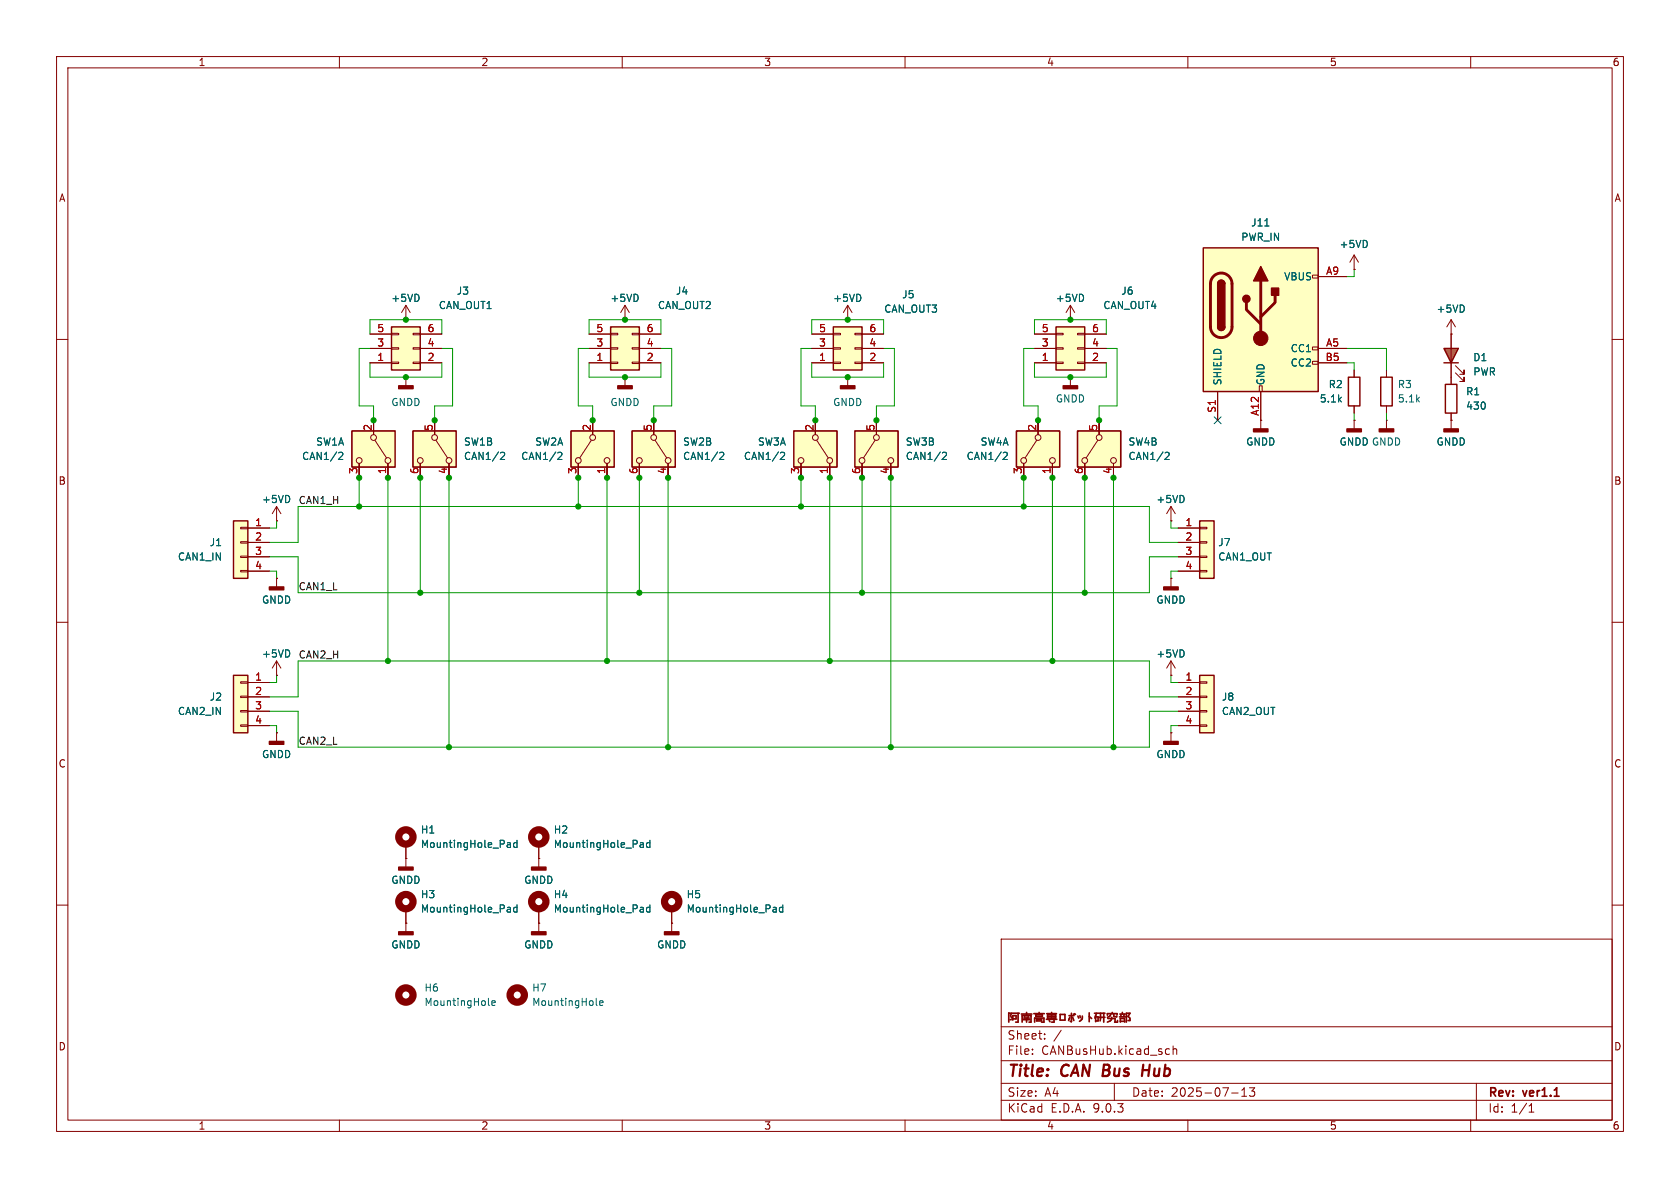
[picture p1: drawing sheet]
<svg xmlns="http://www.w3.org/2000/svg" width="297mm" height="210mm" viewBox="0 0 297 210" stroke-linecap="round" stroke-linejoin="round" font-family="sans-serif">
<g fill="none" stroke="#840000" stroke-width=".18">
<path d="M10 10h277v190h-277zM12 12h273v186h-273zM60 10v2M110 10v2M160 10v2M210 10v2M260 10v2M10 60h2M285 60h2M10 110h2M48.9 119.4h.1M48.9 116.8l.8 1.3"/>
<path d="M48.9 116.8l-.8 1.3M48.9 116.8v2.6M285 110h2M10 160h2M177 166h108v32h-108zM285 160h2M60 198v2M110 198v2M160 198v2M177 194.5h108M177 191.5h108M177 187.5h108"/>
<path d="M177 181.5h108M182.5 186.3v.1M182.5 185.5v.1M184.7 183.6v.1M184.7 182.8v.1M187.6 182.1l-1.3 2M197 191.5v3M206.3 185.4l.4 .1M206.7 186.3l-.4 .1M207.4 185.5l.2-.1 .4 .1v.9M207.4 184.9v1.5M210 198v2"/>
<path d="M217.7 193.2h1.2M219.5 193.8h.9M219.5 192.7l.5-.4v1.5M220.9 192.3h.9l-.5 .6 .4 .1v.7l-.2 .1h-.4l-.2-.1M260 198v2M261 191.5v6.5M270.3 196.6h.9M270.3 195.5l.4-.4v1.5"/>
</g>
<path d="M202 189.2h1.1M202.1 188.2l-.2 2" fill="none" stroke="#840000" stroke-width=".4"/>
<g fill="none" stroke="#840000" stroke-width=".3">
<path d="M178.3 179v1.7M178.3 179.1h.5l-.2 .4M178.7 179.6l.1 .4M179 179.1h1.2M180 179.1v1.6h-.4M180.6 179.3h1.8M181 180h1M181.1 179.7l.1 .1M181.5 179v.5M181.5 180v.7M181.8 179.7l-.1 .3M182.8 179.2h1.8"/>
<path d="M183.1 179.4h1.2v.3h-1.2zM183.7 179v.2M185.1 179.2h1.7M185.2 179.4h1.4v.6h-1.4zM185.2 179.7h1.4M185.9 179v1M186.3 180v.7h-.4M187.4 179.3h.9v1h-.9zM189 179.5h.8M189.1 179.8l-.2 .6M189.4 179.1v1.5l-.2-.1M189.6 179.8l.2 .6"/>
<path d="M189.8 179.3l.1 .1M190 179.2l.1 .1M190.6 179.6l.1 .4M190.9 179.5l.1 .4M191.3 179.6a.77 .77 0 0 1-.5 .9M192.6 179.7l.4 .3M192.6 179v1.6M193.5 179.1h.7M193.6 179.8h.5v.7h-.4M193.7 179.5v1.1M193.8 179.1l-.2 .9M194.3 179.8h1"/>
<path d="M194.3 179.1h1M194.6 179.1l-.1 1.4M195.1 179.1v1.6M196.4 179.2l-.3 .5-.3 .1M196.6 179.8l-.1 .5-.7 .4M196.6 179v.2M196.9 179.2v.5l.5 .1v-.2M197.5 179.4v-.2h-1.7v.3M197.9 179.8h1.1M198 179.3h.9M198.1 179.4l.1 .2M198.4 179v.3"/>
<path d="M198.8 179.3l-.2 .4M178.6 180.3h.2M179.1 180.1h.5v-.6h-.5v.8M180.7 180.7v-1.2h1.6v1.2h-.4M180.9 180.3h1.2M182.9 180.7v-.7h1.7v.7h-.5M183.3 180.2h.8v.3h-.8zM185 180.2h1.8M185.5 180.4l.1 .2M195.8 180h1.3v.7M197.6 180.4v.3h-.5M198.1 180.7v-.7h.7v.7"/>
<path d="M198.1 180.5h.7M199.4 180.4h.4l-.1-.5-.3-.2 .4-.6h-.7v1.6"/>
</g>
<path d="M41.3 119.4h2.5v10.1h-2.5z" fill="#ffffc2"/>
<path d="M41.3 119.4h2.5v10.1h-2.5z" fill="none" stroke="#840000" stroke-width=".25"/>
<path d="M42.5 120.5h1.3v.3h-1.3zM42.5 123.1h1.3v.2h-1.3zM42.5 125.6h1.3v.3h-1.3zM42.5 128.1h1.3v.3h-1.3zM43.8 120.7h3.8M43.8 123.2h3.8M43.8 125.7h3.8M43.8 128.3h3.8M48.9 129.5h.1M48.9 129.5v1.6" fill="none" stroke="#840000" stroke-width=".18"/>
<path d="M47.6 131.1h2.6v.5h-2.6z" fill="#840000" stroke="#840000" stroke-width=".25"/>
<path d="M212.1 119.4h2.5v10.1h-2.5z" fill="#ffffc2"/>
<path d="M212.1 119.4h2.5v10.1h-2.5z" fill="none" stroke="#840000" stroke-width=".25"/>
<path d="M110.5 66.7h.1M110.5 66.7v1.5M208.3 120.7h3.8M208.3 123.2h3.8M208.3 125.7h3.8M208.3 128.3h3.8M212.1 120.5h1.3v.3h-1.3zM212.1 123.1h1.3v.2h-1.3zM212.1 125.6h1.3v.3h-1.3zM212.1 128.1h1.3v.3h-1.3z" fill="none" stroke="#840000" stroke-width=".18"/>
<path d="M109.2 68.2h2.6v.5h-2.6z" fill="#840000" stroke="#840000" stroke-width=".25"/>
<path d="M73 76.2h7.6v6.4h-7.6z" fill="#ffffc2"/>
<g fill="none" stroke="#840000" stroke-width=".18">
<path d="M76.6 77.9l-2.1 3M76.8 74.3v2.5M74.3 81.9v2.6M79.4 81.9v2.6"/>
<circle cx="76.8" cy="77.3" r=".51"/>
<circle cx="74.3" cy="81.4" r=".51"/>
<circle cx="79.4" cy="81.4" r=".51"/>
</g>
<path d="M73 76.2h7.6v6.4h-7.6z" fill="none" stroke="#840000" stroke-width=".25"/>
<path d="M73 76.2h7.6v6.4h-7.6z" fill="#ffffc2"/>
<g fill="none" stroke="#840000" stroke-width=".18">
<path d="M71.8 56.5h.1M71.8 54v2.5M71.8 54l-.8 1.2M71.8 54l.7 1.2M71.8 66.7h.1M71.8 66.7v1.5M76.8 74.3v2.5M77.1 77.9l2 3M74.3 81.9v2.6M79.4 81.9v2.6M118.7 163.2h.1M118.7 163.2v1.5"/>
<circle cx="76.8" cy="77.3" r=".51"/>
<circle cx="74.3" cy="81.4" r=".51"/>
<circle cx="79.4" cy="81.4" r=".51"/>
</g>
<path d="M73 76.2h7.6v6.4h-7.6z" fill="none" stroke="#840000" stroke-width=".25"/>
<path d="M88.6 80h.4l.2 .3-.8 .9h.8" fill="none" stroke="#006464" stroke-width=".18"/>
<g fill="#840000" stroke="#840000" stroke-width=".25">
<path d="M70.5 68.2h2.5v.5h-2.5z"/>
<path d="M117.5 164.7h2.5v.5h-2.5z"/>
</g>
<path d="M69.2 57.8h5.1v7.6h-5.1z" fill="#ffffc2"/>
<path d="M69.2 57.8h5.1v7.6h-5.1z" fill="none" stroke="#840000" stroke-width=".25"/>
<g fill="none" stroke="#840000" stroke-width=".18">
<path d="M65.4 59.1h3.8M69.2 58.9h1.3v.3h-1.3zM73 58.9h1.3v.3h-1.3zM74.3 59.1h3.8M65.4 64.1h3.8M65.4 61.6h3.8M69.2 64h1.3v.3h-1.3zM69.2 61.5h1.3v.2h-1.3zM73 64h1.3v.3h-1.3zM73 61.5h1.3v.2h-1.3zM74.3 64.1h3.8M74.3 61.6h3.8"/>
<path d="M222.9 74.3h.1M222.9 74.3v1.5M71.8 163.2h.1M71.8 160.7v4"/>
</g>
<g fill="#840000" stroke="#840000" stroke-width=".25">
<path d="M221.6 75.8h2.6v.5h-2.6z"/>
<path d="M70.5 164.7h2.5v.5h-2.5z"/>
</g>
<g fill="none" stroke="#840000" stroke-width="1.3">
<circle cx="71.8" cy="159.4" r="1.27"/>
<circle cx="71.8" cy="175.9" r="1.27"/>
</g>
<path d="M91.4 160v1.2M86.3 177.6l.2 .1M87 177.3l.6-.1-.1-.2-.4-.1-.1 .2v.6h.5M89.8 160.4h.4l.1 .8M90.3 161.2h-.5M90.3 160.7l-.5 .1M91.4 160.4h-.4l-.2 .2 .1 .6h.5" fill="none" stroke="#006464" stroke-width=".18"/>
<path d="M190.5 76.2h7.6v6.4h-7.6z" fill="#ffffc2"/>
<g fill="none" stroke="#840000" stroke-width=".18">
<path d="M194.3 74.3v2.5M194.6 77.9l2 3M191.8 81.9v2.6M196.8 81.9v2.6"/>
<circle cx="194.3" cy="77.3" r=".51"/>
<circle cx="191.8" cy="81.4" r=".51"/>
<circle cx="196.9" cy="81.4" r=".51"/>
</g>
<path d="M190.5 76.2h7.6v6.4h-7.6z" fill="none" stroke="#840000" stroke-width=".25"/>
<path d="M206 80h.5l.2 .3-.8 .9h.8" fill="none" stroke="#006464" stroke-width=".18"/>
<path d="M190.5 76.2h7.6v6.4h-7.6z" fill="#ffffc2"/>
<g fill="none" stroke="#840000" stroke-width=".18">
<path d="M194.1 77.9l-2.1 3M194.3 74.3v2.5M191.8 81.9v2.6M196.8 81.9v2.6M71.8 151.8h.1M71.8 151.8v1.5"/>
<circle cx="194.3" cy="77.3" r=".51"/>
<circle cx="191.8" cy="81.4" r=".51"/>
<circle cx="196.9" cy="81.4" r=".51"/>
</g>
<path d="M190.5 76.2h7.6v6.4h-7.6z" fill="none" stroke="#840000" stroke-width=".25"/>
<path d="M70.5 153.3h2.5v.5h-2.5z" fill="#840000" stroke="#840000" stroke-width=".25"/>
<path d="M101 76.2h7.6v6.4h-7.6z" fill="#ffffc2"/>
<g fill="none" stroke="#840000" stroke-width=".18">
<path d="M104.8 74.3v2.5M105 77.9l2.1 3M102.2 81.9v2.6M107.3 81.9v2.6"/>
<circle cx="104.8" cy="77.3" r=".51"/>
<circle cx="102.2" cy="81.4" r=".51"/>
<circle cx="107.3" cy="81.4" r=".51"/>
</g>
<path d="M101 76.2h7.6v6.4h-7.6z" fill="none" stroke="#840000" stroke-width=".25"/>
<path d="M98.7 80h.4l.2 .3-.7 .9h.7" fill="none" stroke="#006464" stroke-width=".18"/>
<path d="M101 76.2h7.6v6.4h-7.6z" fill="#ffffc2"/>
<g fill="none" stroke="#840000" stroke-width=".18">
<path d="M256.5 59.1h.1M256.5 56.5l-.7 1.3M256.5 56.5l.8 1.3M256.5 56.5v2.6M104.5 77.9l-2 3M104.8 74.3v2.5M239.4 74.3h.1M239.4 74.3v1.5M245.1 74.3h.1M245.1 65.4v1.3M245.1 71.8v1.2M245.1 74.3v1.5"/>
<path d="M102.2 81.9v2.6M107.3 81.9v2.6M71.8 149.2v2.6M95.2 151.8h.1M95.2 151.8v1.5M95.2 163.2h.1M95.2 163.2v1.5"/>
<circle cx="104.8" cy="77.3" r=".51"/>
<circle cx="102.2" cy="81.4" r=".51"/>
<circle cx="107.3" cy="81.4" r=".51"/>
</g>
<path d="M101 76.2h7.6v6.4h-7.6zM244.1 66.7h2v5.1h-2z" fill="none" stroke="#840000" stroke-width=".25"/>
<g fill="#840000" stroke="#840000" stroke-width=".25">
<path d="M238.1 75.8h2.6v.5h-2.6z"/>
<path d="M243.8 75.8h2.6v.5h-2.6z"/>
<path d="M94 164.7h2.5v.5h-2.5z"/>
<path d="M94 153.3h2.5v.5h-2.5z"/>
</g>
<g fill="none" stroke="#840000" stroke-width="1.3">
<circle cx="71.8" cy="148" r="1.27"/>
<circle cx="91.4" cy="175.9" r="1.27"/>
</g>
<path d="M89.8 149h.4l.1 .8M90.3 149.7l-.5 .1M90.3 149.3h-.5M91.4 149h-.4l-.2 .2 .1 .5h.5M91.4 148.5v1.3M105.4 177.6l.2 .1M106 177.3l.6-.1-.1-.2-.3-.1-.2 .2 .1 .6h.4" fill="none" stroke="#006464" stroke-width=".18"/>
<path d="M151.1 76.2h7.6v6.4h-7.6z" fill="#ffffc2"/>
<g fill="none" stroke="#840000" stroke-width=".18">
<path d="M149.9 66.7h.1M149.9 66.7v1.5M154.9 74.3v2.5M155.2 77.9l2 3M152.4 81.9v2.6M157.5 81.9v2.6"/>
<circle cx="154.9" cy="77.3" r=".51"/>
<circle cx="152.4" cy="81.4" r=".51"/>
<circle cx="157.5" cy="81.4" r=".51"/>
</g>
<path d="M151.1 76.2h7.6v6.4h-7.6z" fill="none" stroke="#840000" stroke-width=".25"/>
<path d="M166.7 80h.4l.2 .3-.8 .9h.8" fill="none" stroke="#006464" stroke-width=".18"/>
<path d="M148.6 68.2h2.5v.5h-2.5z" fill="#840000" stroke="#840000" stroke-width=".25"/>
<path d="M151.1 76.2h7.6v6.4h-7.6z" fill="#ffffc2"/>
<g fill="none" stroke="#840000" stroke-width=".18">
<path d="M154.7 77.9l-2 3M154.9 74.3v2.5M152.4 81.9v2.6M157.5 81.9v2.6M95.2 149.2v2.6M95.2 160.7v2.5M118.7 160.7v2.5"/>
<circle cx="154.9" cy="77.3" r=".51"/>
<circle cx="152.4" cy="81.4" r=".51"/>
<circle cx="157.5" cy="81.4" r=".51"/>
</g>
<path d="M151.1 76.2h7.6v6.4h-7.6z" fill="none" stroke="#840000" stroke-width=".25"/>
<g fill="none" stroke="#840000" stroke-width="1.3">
<circle cx="95.2" cy="148" r="1.27"/>
<circle cx="95.2" cy="159.4" r="1.27"/>
<circle cx="118.7" cy="159.4" r="1.27"/>
</g>
<g fill="none" stroke="#006464" stroke-width=".18">
<path d="M113.3 149h.4v.8M113.7 149.7l-.4 .1M113.7 149.3h-.4M114.9 149h-.4l-.2 .2 .1 .5h.5M114.9 148.5v1.3M114.9 160v1.2M138.4 160v1.2M113.3 160.4h.4v.8M113.7 161.2h-.4M113.7 160.7l-.4 .1M114.9 160.4h-.4l-.2 .2 .1 .6h.5M136.8 160.4h.4v.8"/>
<path d="M137.2 161.2h-.4M137.2 160.7l-.4 .1M138.4 160.4h-.4l-.2 .2 .1 .6h.5"/>
</g>
<path d="M179.7 76.2h7.6v6.4h-7.6z" fill="#ffffc2"/>
<g fill="none" stroke="#840000" stroke-width=".18">
<path d="M183.5 74.3v2.5M183.8 77.9l2 3M181 81.9v2.6M186.1 81.9v2.6"/>
<circle cx="183.5" cy="77.3" r=".51"/>
<circle cx="181" cy="81.4" r=".51"/>
<circle cx="186.1" cy="81.4" r=".51"/>
</g>
<path d="M179.7 76.2h7.6v6.4h-7.6z" fill="none" stroke="#840000" stroke-width=".25"/>
<path d="M177.4 80h.4l.3 .3-.8 .9h.8" fill="none" stroke="#006464" stroke-width=".18"/>
<path d="M179.7 76.2h7.6v6.4h-7.6z" fill="#ffffc2"/>
<g fill="none" stroke="#840000" stroke-width=".18">
<path d="M149.9 56.5h.1M149.9 54l-.8 1.2M149.9 54l.7 1.2M149.9 54v2.5M183.3 77.9l-2.1 3M183.5 74.3v2.5M189.2 66.7h.1M189.2 66.7v1.5M181 81.9v2.6M186.1 81.9v2.6"/>
<circle cx="183.5" cy="77.3" r=".51"/>
<circle cx="181" cy="81.4" r=".51"/>
<circle cx="186.1" cy="81.4" r=".51"/>
</g>
<path d="M179.7 76.2h7.6v6.4h-7.6z" fill="none" stroke="#840000" stroke-width=".25"/>
<path d="M188 68.2h2.5v.5h-2.5z" fill="#840000" stroke="#840000" stroke-width=".25"/>
<path d="M147.3 57.8h5.1v7.6h-5.1z" fill="#ffffc2"/>
<path d="M147.3 57.8h5.1v7.6h-5.1z" fill="none" stroke="#840000" stroke-width=".25"/>
<path d="M143.5 59.1h3.8M147.3 58.9h1.3v.3h-1.3zM151.1 58.9h1.3v.3h-1.3zM152.4 59.1h3.8M143.5 64.1h3.8M143.5 61.6h3.8M147.3 64h1.3v.3h-1.3zM147.3 61.5h1.3v.2h-1.3zM151.1 64h1.3v.3h-1.3zM151.1 61.5h1.3v.2h-1.3zM152.4 64.1h3.8M152.4 61.6h3.8" fill="none" stroke="#840000" stroke-width=".18"/>
<path d="M140.3 76.2h7.7v6.4h-7.7z" fill="#ffffc2"/>
<g fill="none" stroke="#840000" stroke-width=".18">
<path d="M189.2 56.5h.1M189.2 54l-.7 1.2M189.2 54l.8 1.2M189.2 54v2.5M143.9 77.9l-2 3M144.1 74.3v2.5M141.6 81.9v2.6M146.7 81.9v2.6"/>
<circle cx="144.1" cy="77.3" r=".51"/>
<circle cx="141.6" cy="81.4" r=".51"/>
<circle cx="146.7" cy="81.4" r=".51"/>
</g>
<path d="M140.3 76.2h7.7v6.4h-7.7z" fill="none" stroke="#840000" stroke-width=".25"/>
<path d="M186.7 57.8h5.1v7.6h-5.1z" fill="#ffffc2"/>
<path d="M186.7 57.8h5.1v7.6h-5.1z" fill="none" stroke="#840000" stroke-width=".25"/>
<path d="M182.9 59.1h3.8M186.7 58.9h1.3v.3h-1.3zM190.5 58.9h1.3v.3h-1.3zM191.8 59.1h3.8M182.9 64.1h3.8M182.9 61.6h3.8M186.7 64h1.3v.3h-1.3zM186.7 61.5h1.3v.2h-1.3zM190.5 64h1.3v.3h-1.3zM190.5 61.5h1.3v.2h-1.3zM191.8 64.1h3.8M191.8 61.6h3.8" fill="none" stroke="#840000" stroke-width=".18"/>
<path d="M140.3 76.2h7.7v6.4h-7.7z" fill="#ffffc2"/>
<g fill="none" stroke="#840000" stroke-width=".18">
<path d="M144.1 74.3v2.5M144.4 77.9l2 3M141.6 81.9v2.6M146.7 81.9v2.6"/>
<circle cx="144.1" cy="77.3" r=".51"/>
<circle cx="141.6" cy="81.4" r=".51"/>
<circle cx="146.7" cy="81.4" r=".51"/>
</g>
<path d="M140.3 76.2h7.7v6.4h-7.7z" fill="none" stroke="#840000" stroke-width=".25"/>
<path d="M138 80h.5l.2 .3-.8 .9h.8" fill="none" stroke="#006464" stroke-width=".18"/>
<path d="M62.2 76.2h7.6v6.4h-7.6z" fill="#ffffc2"/>
<g fill="none" stroke="#840000" stroke-width=".18">
<path d="M65.8 77.9l-2 3M66 74.3v2.5M63.5 81.9v2.6M68.6 81.9v2.6"/>
<circle cx="66" cy="77.3" r=".51"/>
<circle cx="63.5" cy="81.4" r=".51"/>
<circle cx="68.6" cy="81.4" r=".51"/>
</g>
<path d="M62.2 76.2h7.6v6.4h-7.6z" fill="none" stroke="#840000" stroke-width=".25"/>
<path d="M62.2 76.2h7.6v6.4h-7.6z" fill="#ffffc2"/>
<g fill="none" stroke="#840000" stroke-width=".18">
<path d="M66 74.3v2.5M66.3 77.9l2 3M63.5 81.9v2.6M68.6 81.9v2.6"/>
<circle cx="66" cy="77.3" r=".51"/>
<circle cx="63.5" cy="81.4" r=".51"/>
<circle cx="68.6" cy="81.4" r=".51"/>
</g>
<path d="M62.2 76.2h7.6v6.4h-7.6z" fill="none" stroke="#840000" stroke-width=".25"/>
<path d="M59.9 80h.5l.2 .3-.8 .9h.8" fill="none" stroke="#006464" stroke-width=".18"/>
<path d="M111.8 76.2h7.6v6.4h-7.6z" fill="#ffffc2"/>
<g fill="none" stroke="#840000" stroke-width=".18">
<path d="M110.5 56.5h.1M110.5 54l-.8 1.2M110.5 54l.8 1.2M110.5 54v2.5M115.3 77.9l-2 3M115.6 74.3v2.5M113 81.9v2.6M118.1 81.9v2.6"/>
<circle cx="115.6" cy="77.3" r=".51"/>
<circle cx="113" cy="81.4" r=".51"/>
<circle cx="118.1" cy="81.4" r=".51"/>
</g>
<path d="M111.8 76.2h7.6v6.4h-7.6z" fill="none" stroke="#840000" stroke-width=".25"/>
<path d="M107.9 57.8h5.1v7.6h-5.1z" fill="#ffffc2"/>
<path d="M107.9 57.8h5.1v7.6h-5.1zM238.4 66.7h2v5.1h-2z" fill="none" stroke="#840000" stroke-width=".25"/>
<g fill="none" stroke="#840000" stroke-width=".18">
<path d="M104.1 59.1h3.8M107.9 58.9h1.3v.3h-1.3zM111.8 58.9h1.2v.3h-1.2zM113 59.1h3.8M104.1 64.1h3.8M104.1 61.6h3.8M107.9 64h1.3v.3h-1.3zM107.9 61.5h1.3v.2h-1.3zM111.8 64h1.2v.3h-1.2zM111.8 61.5h1.2v.2h-1.2zM113 64.1h3.8M113 61.6h3.8"/>
<path d="M239.4 65.4v1.3M239.4 71.8v1.2"/>
</g>
<path d="M41.3 92.1h2.5v10.1h-2.5z" fill="#ffffc2"/>
<path d="M41.3 92.1h2.5v10.1h-2.5z" fill="none" stroke="#840000" stroke-width=".25"/>
<g fill="none" stroke="#840000" stroke-width=".18">
<path d="M239.4 47.6h.1M239.4 45.1l-.8 1.3M239.4 45.1l.8 1.3M239.4 45.1v2.5M42.5 93.2h1.3v.3h-1.3zM42.5 95.8h1.3v.2h-1.3zM42.5 98.3h1.3v.3h-1.3zM43.8 93.3h3.8M43.8 95.9h3.8M43.8 98.4h3.8M48.9 92.1h.1M48.9 89.5l.8 1.3"/>
<path d="M48.9 89.5l-.8 1.3M48.9 89.5v2.6M42.5 100.8h1.3v.3h-1.3zM43.8 101h3.8"/>
</g>
<path d="M212.7 43.8h20.3v25.4h-20.3z" fill="#ffffc2"/>
<path d="M232 48.6h1v.5h-1zM233 48.9h5.1M215.3 69.2v5.1M222.6 68.2h.5v1h-.5zM222.9 69.2v5.1M232 61.3h1v.5h-1zM232 63.9h1v.5h-1zM233 61.6h5.1M233 64.1h5.1M256.5 74.3h.1M256.5 66.7v1.2M256.5 73v2.8" fill="none" stroke="#840000" stroke-width=".18"/>
<path d="M212.7 43.8h20.3v25.4h-20.3zM215.3 50.2a.64 .64 0 0 1 .6-.7 .64 .64 0 0 1 .6 .7M215.3 57.8a.64 .64 0 0 0 .6 .6 .64 .64 0 0 0 .6-.6M255.5 67.9h2.1v5.1h-2.1z" fill="none" stroke="#840000" stroke-width=".25"/>
<path d="M214.5 48.8a1.9 1.9 0 0 1 2.1-.4 1.9 1.9 0 0 1 1.2 1.8v7.6a1.91 1.91 0 0 1-1.9 1.9 1.91 1.91 0 0 1-1.9-1.9v-7.8l.2-.6zM220.3 53.5v1.2l2.6 2.6M222.9 49.7v10.1M225.4 52.2v1.3l-2.5 2.5" fill="none" stroke="#840000" stroke-width=".51"/>
<g fill="#840000" stroke="#840000" stroke-width=".25">
<path d="M215.3 50.2h1.2v7.6h-1.2z"/>
<path d="M215.4 49.7a.64 .64 0 0 1 .7-.1 .64 .64 0 0 1 .4 .6h-1.2z"/>
<path d="M215.3 57.8h1.2a.64 .64 0 0 1-.6 .6 .64 .64 0 0 1-.6-.6z"/>
<path d="M222.9 47.1l1.3 2.6h-2.6z"/>
<path d="M224.8 50.9h1.3v1.3h-1.3z"/>
<path d="M255.3 75.8h2.5v.5h-2.5z"/>
<circle cx="220.3" cy="52.8" r=".63"/>
</g>
<circle cx="222.9" cy="59.8" r="1.27" fill="#840000" stroke="#840000" stroke-width=".18"/>
<path d="M223.6 39.9h.7" fill="none" stroke="#006464" stroke-width=".18"/>
<path d="M111.8 76.2h7.6v6.4h-7.6z" fill="#ffffc2"/>
<g fill="none" stroke="#840000" stroke-width=".18">
<path d="M115.6 74.3v2.5M115.8 77.9l2.1 3M113 81.9v2.6M118.1 81.9v2.6"/>
<circle cx="115.6" cy="77.3" r=".51"/>
<circle cx="113" cy="81.4" r=".51"/>
<circle cx="118.1" cy="81.4" r=".51"/>
</g>
<path d="M111.8 76.2h7.6v6.4h-7.6z" fill="none" stroke="#840000" stroke-width=".25"/>
<path d="M127.3 80h.4l.3 .3-.8 .9h.8" fill="none" stroke="#006464" stroke-width=".18"/>
<path d="M255.3 61.6h2.5l-1.3 2.5z" fill="#ee7800"/>
<path d="M256.5 59.1v7.6M257.3 65.9l1.5 1.5v-.7v.7h-.7M257.3 64.6l1.5 1.6v-.8v.8h-.7M207 102.2h.1M207 119.4h.1M207 102.2v1.6M207 116.8v2.6M207 116.8l-.8 1.3M207 116.8l.8 1.3M207 129.5h.1M207 129.5v1.6" fill="none" stroke="#840000" stroke-width=".18"/>
<path d="M255.3 61.6h2.5l-1.3 2.5zM255.3 64.1h2.5" fill="none" stroke="#840000" stroke-width=".25"/>
<g fill="#840000" stroke="#840000" stroke-width=".25">
<path d="M205.7 103.8h2.6v.5h-2.6z"/>
<path d="M205.7 131.1h2.6v.5h-2.6z"/>
</g>
<path d="M212.1 92.1h2.5v10.1h-2.5z" fill="#ffffc2"/>
<path d="M212.1 92.1h2.5v10.1h-2.5z" fill="none" stroke="#840000" stroke-width=".25"/>
<g fill="none" stroke="#840000" stroke-width=".18">
<path d="M65.4 59.1h3.8M71.8 56.5h.1M74.3 59.1h3.8M104.1 59.1h3.8M110.5 56.5h.1M113 59.1h3.8M143.5 59.1h3.8M149.9 56.5h.1M152.4 59.1h3.8M182.9 59.1h3.8M189.2 56.5h.1M191.8 59.1h3.8"/>
<path d="M233 48.9h5.1M239.4 47.6h.1M256.5 59.1h.1M256.5 59.1v2.5M65.4 64.1h3.8M65.4 61.6h3.8M66 74.3v2.5M74.3 64.1h3.8M74.3 61.6h3.8M76.8 74.3v2.5M104.1 64.1h3.8M104.1 61.6h3.8"/>
<path d="M104.8 74.3v2.5M113 64.1h3.8M113 61.6h3.8M115.6 74.3v2.5M143.5 64.1h3.8M143.5 61.6h3.8M144.1 74.3v2.5M152.4 64.1h3.8M152.4 61.6h3.8M154.9 74.3v2.5M182.9 64.1h3.8M182.9 61.6h3.8"/>
<path d="M183.5 74.3v2.5M191.8 64.1h3.8M191.8 61.6h3.8M194.3 74.3v2.5M215.3 69.2v5.1M222.9 74.3h.1M222.9 69.2v5.1M233 64.1h5.1M233 61.6h5.1M239.4 74.3h.1M239.4 65.4v1.3M239.4 71.8v1.2"/>
<path d="M256.5 74.3h.1M256.5 64.1v3.8M256.5 73v1.3M43.8 93.3h3.8M43.8 95.9h3.8M43.8 98.4h3.8M48.9 92.1h.1M63.5 81.9v2.6M68.6 81.9v2.6M74.3 81.9v2.6M79.4 81.9v2.6M102.2 81.9v2.6"/>
<path d="M107.3 81.9v2.6M113 81.9v2.6M118.1 81.9v2.6M141.6 81.9v2.6M146.7 81.9v2.6M152.4 81.9v2.6M157.5 81.9v2.6M181 81.9v2.6M186.1 81.9v2.6M191.8 81.9v2.6M196.8 81.9v2.6M207 92.1h.1"/>
<path d="M207 89.5l-.8 1.3M207 89.5l.8 1.3M207 89.5v2.6M208.3 93.3h3.8M208.3 95.9h3.8M208.3 98.4h3.8M212.1 93.2h1.3v.3h-1.3zM212.1 95.8h1.3v.2h-1.3zM212.1 98.3h1.3v.3h-1.3zM43.8 101h3.8M48.9 102.2h.1M48.9 119.4h.1"/>
<path d="M48.9 102.2v1.6M207 102.2h.1M207 119.4h.1M208.3 101h3.8M212.1 100.8h1.3v.3h-1.3zM43.8 120.7h3.8M43.8 123.2h3.8M43.8 125.7h3.8M43.8 128.3h3.8M48.9 129.5h.1M207 129.5h.1M208.3 120.7h3.8"/>
<path d="M208.3 123.2h3.8M208.3 125.7h3.8M208.3 128.3h3.8M71.8 151.8h.1M71.8 149.2v2.6M95.2 151.8h.1M95.2 149.2v2.6M71.8 163.2h.1M71.8 160.7v2.5M95.2 163.2h.1M95.2 160.7v2.5M118.7 163.2h.1"/>
<path d="M118.7 160.7v2.5"/>
</g>
<path d="M47.6 103.8h2.6v.5h-2.6z" fill="#840000" stroke="#840000" stroke-width=".25"/>
<g fill="none" stroke="#009600" stroke-width=".18">
<path d="M65.4 59.1v-2.6h12.7v2.6M104.1 59.1v-2.6h12.7v2.6M143.5 59.1v-2.6h12.7v2.6M182.9 59.1v-2.6h12.7v2.6M239.4 47.6v1.3h-1.3M65.4 64.1v2.6h12.7v-2.6M65.4 61.6h-1.9v10.2h2.5v2.5M78.1 61.6h1.9v10.2h-3.2v2.5M104.1 64.1v2.6h12.7v-2.6M104.1 61.6h-1.9v10.2h2.6v2.5M116.8 61.6h1.9v10.2h-3.1v2.5M143.5 64.1v2.6h12.7v-2.6"/>
<path d="M143.5 61.6h-1.9v10.2h2.5v2.5M156.2 61.6h1.9v10.2h-3.2v2.5M182.9 64.1v2.6h12.7v-2.6M182.9 61.6h-1.9v10.2h2.5v2.5M195.6 61.6h1.9v10.2h-3.2v2.5M238.1 61.6h7v3.8M238.1 64.1h1.3v1.3M239.4 73v1.3M245.1 73v1.3M47.6 95.9h5.1v-6.4h150.5v6.4h5.1M47.6 98.4h5.1v6.4h150.5v-6.4h5.1M48.9 92.1v1.2h-1.3"/>
<path d="M63.5 84.5v5M68.6 84.5v32.3M74.3 84.5v20.3M79.4 84.5v47.6M102.2 84.5v5M107.3 84.5v32.3M113 84.5v20.3M118.1 84.5v47.6M141.6 84.5v5M146.7 84.5v32.3M152.4 84.5v20.3M157.5 84.5v47.6"/>
<path d="M181 84.5v5M186.1 84.5v32.3M191.8 84.5v20.3M196.8 84.5v47.6M207 92.1v1.2h1.3M47.6 101h1.3v1.2M48.9 119.4v1.3h-1.3M207 119.4v1.3h1.3M208.3 101h-1.3v1.2M47.6 123.2h5.1v-6.4h150.5v6.4h5.1M47.6 125.7h5.1v6.4h150.5v-6.4h5.1M47.6 128.3h1.3v1.2"/>
<path d="M208.3 128.3h-1.3v1.2"/>
</g>
<path d="M214.7 73.7l1.2 1.2M215.9 73.7l-1.2 1.2" fill="none" stroke="#000084" stroke-width=".18"/>
<g fill="none" stroke="#006464" stroke-width=".18">
<path d="M223.6 39.9h.7M59.9 80h.5l.2 .3-.8 .9h.8M88.6 80h.4l.2 .3-.8 .9h.8M98.7 80h.4l.2 .3-.7 .9h.7M127.3 80h.4l.3 .3-.8 .9h.8M138 80h.5l.2 .3-.8 .9h.8M166.7 80h.4l.2 .3-.8 .9h.8M177.4 80h.4l.3 .3-.8 .9h.8M206 80h.5l.2 .3-.8 .9h.8M89.8 149h.4l.1 .8M90.3 149.7l-.5 .1M90.3 149.3h-.5"/>
<path d="M91.4 148.5v1.3M91.4 160v1.2M91.4 149h-.4l-.2 .2 .1 .5h.5M113.3 149h.4v.8M113.7 149.7l-.4 .1M113.7 149.3h-.4M114.9 149h-.4l-.2 .2 .1 .5h.5M114.9 148.5v1.3M114.9 160v1.2M138.4 160v1.2M89.8 160.4h.4l.1 .8M90.3 161.2h-.5"/>
<path d="M90.3 160.7l-.5 .1M91.4 160.4h-.4l-.2 .2 .1 .6h.5M113.3 160.4h.4v.8M113.7 161.2h-.4M113.7 160.7l-.4 .1M114.9 160.4h-.4l-.2 .2 .1 .6h.5M136.8 160.4h.4v.8M137.2 161.2h-.4M137.2 160.7l-.4 .1M138.4 160.4h-.4l-.2 .2 .1 .6h.5"/>
</g>
<g fill="#009600" stroke="#009600" stroke-width=".18">
<circle cx="110.5" cy="66.7" r=".46"/>
<circle cx="113" cy="84.5" r=".46"/>
<circle cx="118.1" cy="84.5" r=".46"/>
<circle cx="107.3" cy="84.5" r=".46"/>
<circle cx="110.5" cy="56.5" r=".46"/>
<circle cx="115.6" cy="74.3" r=".46"/>
<circle cx="104.8" cy="74.3" r=".46"/>
<circle cx="157.5" cy="132.1" r=".46"/>
<circle cx="146.7" cy="116.8" r=".46"/>
<circle cx="152.4" cy="104.8" r=".46"/>
<circle cx="152.4" cy="84.5" r=".46"/>
<circle cx="146.7" cy="84.5" r=".46"/>
<circle cx="157.5" cy="84.5" r=".46"/>
<circle cx="141.6" cy="84.5" r=".46"/>
<circle cx="186.1" cy="116.8" r=".46"/>
<circle cx="196.8" cy="132.1" r=".46"/>
<circle cx="191.8" cy="104.8" r=".46"/>
<circle cx="154.9" cy="74.3" r=".46"/>
<circle cx="144.1" cy="74.3" r=".46"/>
<circle cx="66" cy="74.3" r=".46"/>
<circle cx="68.6" cy="84.5" r=".46"/>
<circle cx="79.4" cy="84.5" r=".46"/>
<circle cx="102.2" cy="89.5" r=".46"/>
<circle cx="63.5" cy="89.5" r=".46"/>
<circle cx="102.2" cy="84.5" r=".46"/>
<circle cx="63.5" cy="84.5" r=".46"/>
<circle cx="189.2" cy="56.5" r=".46"/>
<circle cx="196.8" cy="84.5" r=".46"/>
<circle cx="194.3" cy="74.3" r=".46"/>
<circle cx="183.5" cy="74.3" r=".46"/>
<circle cx="189.2" cy="66.7" r=".46"/>
<circle cx="186.1" cy="84.5" r=".46"/>
<circle cx="191.8" cy="84.5" r=".46"/>
<circle cx="181" cy="84.5" r=".46"/>
<circle cx="181" cy="89.5" r=".46"/>
<circle cx="74.3" cy="84.5" r=".46"/>
<circle cx="76.8" cy="74.3" r=".46"/>
<circle cx="71.8" cy="56.5" r=".46"/>
<circle cx="71.8" cy="66.7" r=".46"/>
<circle cx="74.3" cy="104.8" r=".46"/>
<circle cx="68.6" cy="116.8" r=".46"/>
<circle cx="79.4" cy="132.1" r=".46"/>
<circle cx="107.3" cy="116.8" r=".46"/>
<circle cx="113" cy="104.8" r=".46"/>
<circle cx="118.1" cy="132.1" r=".46"/>
<circle cx="149.9" cy="56.5" r=".46"/>
<circle cx="149.9" cy="66.7" r=".46"/>
<circle cx="141.6" cy="89.5" r=".46"/>
</g>
<g font-size="2.8" fill="#840000">
<text x="178" y="190.9">Title:</text>
<text x="187.7" y="190.9">CAN Bus</text>
<text x="203.5" y="190.9">Hub</text>
</g>
<g font-size="2.1" fill="#840000">
<text x="178" y="184">Sheet:</text>
<text x="178" y="186.7">File:</text>
<text x="184.1" y="186.7">CANBusHub.kicad_sch</text>
<text x="178" y="196.9">KiCad</text>
<text x="178" y="194.1">Size:</text>
<text x="184.7" y="194.1">A4</text>
<text x="185.7" y="196.9">E.D.A.</text>
<text x="193.3" y="196.9">9.0.3</text>
<text x="200" y="194.1">Date:</text>
<text x="207" y="194.1">2025-07-13</text>
<text x="263" y="194.3">Rev:</text>
<text x="263" y="196.9">Id:</text>
<text x="267.1" y="196.9">1/1</text>
<text x="269.4" y="194.3">ver1.1</text>
</g>
<g font-size="1.8" fill="#840000">
<text x="35" y="11.9">1</text>
<text x="85" y="11.9">2</text>
<text x="135" y="11.9">3</text>
<text x="185" y="11.9">4</text>
<text x="235" y="11.9">5</text>
<text x="285" y="11.9">6</text>
<text x="10.3" y="35.9">A</text>
<text x="285.3" y="35.9">A</text>
<text x="10.3" y="85.9">B</text>
<text x="285.3" y="85.9">B</text>
<text x="10.3" y="135.9">C</text>
<text x="285.3" y="135.9">C</text>
<text x="10.3" y="185.9">D</text>
<text x="285.3" y="185.9">D</text>
<text x="35" y="199.9">1</text>
<text x="85" y="199.9">2</text>
<text x="135" y="199.9">3</text>
<text x="185" y="199.9">4</text>
<text x="235" y="199.9">5</text>
<text x="285" y="199.9">6</text>
</g>
<g font-size="1.8" fill="#006464">
<text x="221.1" y="40.2">J11</text>
<text x="219.3" y="42.8">PWR_IN</text>
<text x="236.7" y="44">+5VD</text>
<text x="69.1" y="53.6">+5VD</text>
<text x="80.7" y="52.3">J3</text>
<text x="107.8" y="53.6">+5VD</text>
<text x="119.4" y="52.3">J4</text>
<text x="147.2" y="53.6">+5VD</text>
<text x="159.4" y="52.9">J5</text>
<text x="186.6" y="53.6">+5VD</text>
<text x="198.1" y="52.3">J6</text>
<text x="226.9" y="49.8">VBUS</text>
<text x="77.5" y="54.8">CAN_OUT1</text>
<text x="116.2" y="54.8">CAN_OUT2</text>
<text x="156.2" y="55.5">CAN_OUT3</text>
<text x="195" y="54.8">CAN_OUT4</text>
<text x="253.9" y="55.5">+5VD</text>
<text x="228.1" y="62.5">CC1</text>
<text x="228.1" y="65">CC2</text>
<text x="260.4" y="64">D1</text>
<text x="69.1" y="72">GNDD</text>
<text x="107.8" y="72">GNDD</text>
<text x="147.2" y="72">GNDD</text>
<text x="186.6" y="71.3">GNDD</text>
<text x="216.1" y="68.2" transform="rotate(-90 216.1 68.2)">SHIELD</text>
<text x="223.7" y="68.2" transform="rotate(-90 223.7 68.2)">GND</text>
<text x="233.2" y="71.3">5.1k</text>
<text x="234.8" y="68.8">R2</text>
<text x="247" y="68.8">R3</text>
<text x="247" y="71.3">5.1k</text>
<text x="259.1" y="70.1">R1</text>
<text x="260.4" y="66.6">PWR</text>
<text x="259.1" y="72.6">430</text>
<text x="53.3" y="81.5">CAN1/2</text>
<text x="55.8" y="79">SW1A</text>
<text x="81.9" y="79">SW1B</text>
<text x="81.9" y="81.5">CAN1/2</text>
<text x="92" y="81.5">CAN1/2</text>
<text x="94.5" y="79">SW2A</text>
<text x="120.7" y="79">SW2B</text>
<text x="120.7" y="81.5">CAN1/2</text>
<text x="131.4" y="81.5">CAN1/2</text>
<text x="133.9" y="79">SW3A</text>
<text x="160" y="79">SW3B</text>
<text x="160" y="81.5">CAN1/2</text>
<text x="170.8" y="81.5">CAN1/2</text>
<text x="173.3" y="79">SW4A</text>
<text x="199.4" y="79">SW4B</text>
<text x="199.4" y="81.5">CAN1/2</text>
<text x="220.2" y="79">GNDD</text>
<text x="236.7" y="79">GNDD GNDD</text>
<text x="236.7" y="79">GNDD</text>
<text x="253.9" y="79">GNDD</text>
<text x="46.2" y="89.1">+5VD</text>
<text x="204.3" y="89.1">+5VD</text>
<text x="31.4" y="99.3">CAN1_IN</text>
<text x="37" y="96.7">J1</text>
<text x="215.3" y="96.7">J7</text>
<text x="215.3" y="99.3">CAN1_OUT</text>
<text x="46.2" y="106.9">GNDD</text>
<text x="204.3" y="106.9">GNDD</text>
<text x="46.2" y="116.4">+5VD</text>
<text x="204.3" y="116.4">+5VD</text>
<text x="37" y="124.1">J2</text>
<text x="215.9" y="124.1">J8</text>
<text x="31.4" y="126.6">CAN2_IN</text>
<text x="215.9" y="126.6">CAN2_OUT</text>
<text x="46.2" y="134.2">GNDD</text>
<text x="204.3" y="134.2">GNDD</text>
<text x="74.3" y="147.5">H1</text>
<text x="97.8" y="147.5">H2</text>
<text x="74.3" y="150.1">MountingHole_Pad</text>
<text x="97.8" y="150.1">MountingHole_Pad</text>
<text x="69.1" y="156.4">GNDD</text>
<text x="74.3" y="159">H3</text>
<text x="74.3" y="161.5">MountingHole_Pad</text>
<text x="92.6" y="156.4">GNDD</text>
<text x="97.8" y="159">H4</text>
<text x="97.8" y="161.5">MountingHole_Pad</text>
<text x="121.3" y="159">H5</text>
<text x="121.3" y="161.5">MountingHole_Pad</text>
<text x="69.1" y="167.9">GNDD</text>
<text x="92.6" y="167.9">GNDD</text>
<text x="116.1" y="167.9">GNDD</text>
<text x="74.9" y="175.5">H6</text>
<text x="74.9" y="178">MountingHole</text>
<text x="94" y="175.5">H7</text>
<text x="94" y="178">MountingHole</text>
</g>
<g font-size="1.8" fill="#a90000">
<text x="234.3" y="48.6">A9</text>
<text x="66.6" y="58.8">5</text>
<text x="75.5" y="58.8">6</text>
<text x="105.3" y="58.8">5</text>
<text x="114.2" y="58.8">6</text>
<text x="144.7" y="58.8">5</text>
<text x="153.6" y="58.8">6</text>
<text x="184.1" y="58.8">5</text>
<text x="193" y="58.8">6</text>
<text x="66.6" y="63.9">1</text>
<text x="66.6" y="61.3">3</text>
<text x="75.5" y="63.9">2</text>
<text x="75.5" y="61.3">4</text>
<text x="105.3" y="63.9">1</text>
<text x="105.3" y="61.3">3</text>
<text x="114.2" y="63.9">2</text>
<text x="114.2" y="61.3">4</text>
<text x="144.7" y="63.9">1</text>
<text x="144.7" y="61.3">3</text>
<text x="153.6" y="63.9">2</text>
<text x="153.6" y="61.3">4</text>
<text x="184.1" y="63.9">1</text>
<text x="184.1" y="61.3">3</text>
<text x="193" y="63.9">2</text>
<text x="193" y="61.3">4</text>
<text x="234.2" y="63.9">B5</text>
<text x="234.3" y="61.3">A5</text>
<text x="65.8" y="76.3" transform="rotate(-90 65.8 76.3)">2</text>
<text x="76.6" y="76.3" transform="rotate(-90 76.6 76.3)">5</text>
<text x="104.5" y="76.3" transform="rotate(-90 104.5 76.3)">2</text>
<text x="115.3" y="76.3" transform="rotate(-90 115.3 76.3)">5</text>
<text x="143.9" y="76.3" transform="rotate(-90 143.9 76.3)">2</text>
<text x="154.7" y="76.3" transform="rotate(-90 154.7 76.3)">5</text>
<text x="183.3" y="76.3" transform="rotate(-90 183.3 76.3)">2</text>
<text x="194.1" y="76.3" transform="rotate(-90 194.1 76.3)">5</text>
<text x="215" y="73.1" transform="rotate(-90 215 73.1)">S1</text>
<text x="222.6" y="73.6" transform="rotate(-90 222.6 73.6)">A12</text>
<text x="63.2" y="83.9" transform="rotate(-90 63.2 83.9)">3</text>
<text x="68.3" y="83.9" transform="rotate(-90 68.3 83.9)">1</text>
<text x="74" y="83.9" transform="rotate(-90 74 83.9)">6</text>
<text x="79.1" y="83.9" transform="rotate(-90 79.1 83.9)">4</text>
<text x="102" y="83.9" transform="rotate(-90 102 83.9)">3</text>
<text x="107.1" y="83.9" transform="rotate(-90 107.1 83.9)">1</text>
<text x="112.8" y="83.9" transform="rotate(-90 112.8 83.9)">6</text>
<text x="117.9" y="83.9" transform="rotate(-90 117.9 83.9)">4</text>
<text x="141.4" y="83.9" transform="rotate(-90 141.4 83.9)">3</text>
<text x="146.4" y="83.9" transform="rotate(-90 146.4 83.9)">1</text>
<text x="152.1" y="83.9" transform="rotate(-90 152.1 83.9)">6</text>
<text x="157.2" y="83.9" transform="rotate(-90 157.2 83.9)">4</text>
<text x="180.7" y="83.9" transform="rotate(-90 180.7 83.9)">3</text>
<text x="185.8" y="83.9" transform="rotate(-90 185.8 83.9)">1</text>
<text x="191.5" y="83.9" transform="rotate(-90 191.5 83.9)">6</text>
<text x="196.6" y="83.9" transform="rotate(-90 196.6 83.9)">4</text>
<text x="45" y="93.1">1</text>
<text x="45" y="95.6">2</text>
<text x="209.5" y="93.1">1</text>
<text x="209.5" y="95.6">2</text>
<text x="45" y="98.2">3</text>
<text x="45" y="100.7">4</text>
<text x="209.5" y="98.2">3</text>
<text x="209.5" y="100.7">4</text>
<text x="45" y="120.4">1</text>
<text x="45" y="122.9">2</text>
<text x="45" y="125.5">3</text>
<text x="209.5" y="120.4">1</text>
<text x="209.5" y="122.9">2</text>
<text x="209.5" y="125.5">3</text>
<text x="45" y="128">4</text>
<text x="209.5" y="128">4</text>
</g>
<g font-size="1.8" fill="#0f0f0f">
<text x="52.7" y="89.2">CAN1_H</text>
<text x="52.7" y="104.4">CAN1_L</text>
<text x="52.7" y="116.5">CAN2_H</text>
<text x="52.7" y="131.7">CAN2_L</text>
</g>
</svg>
